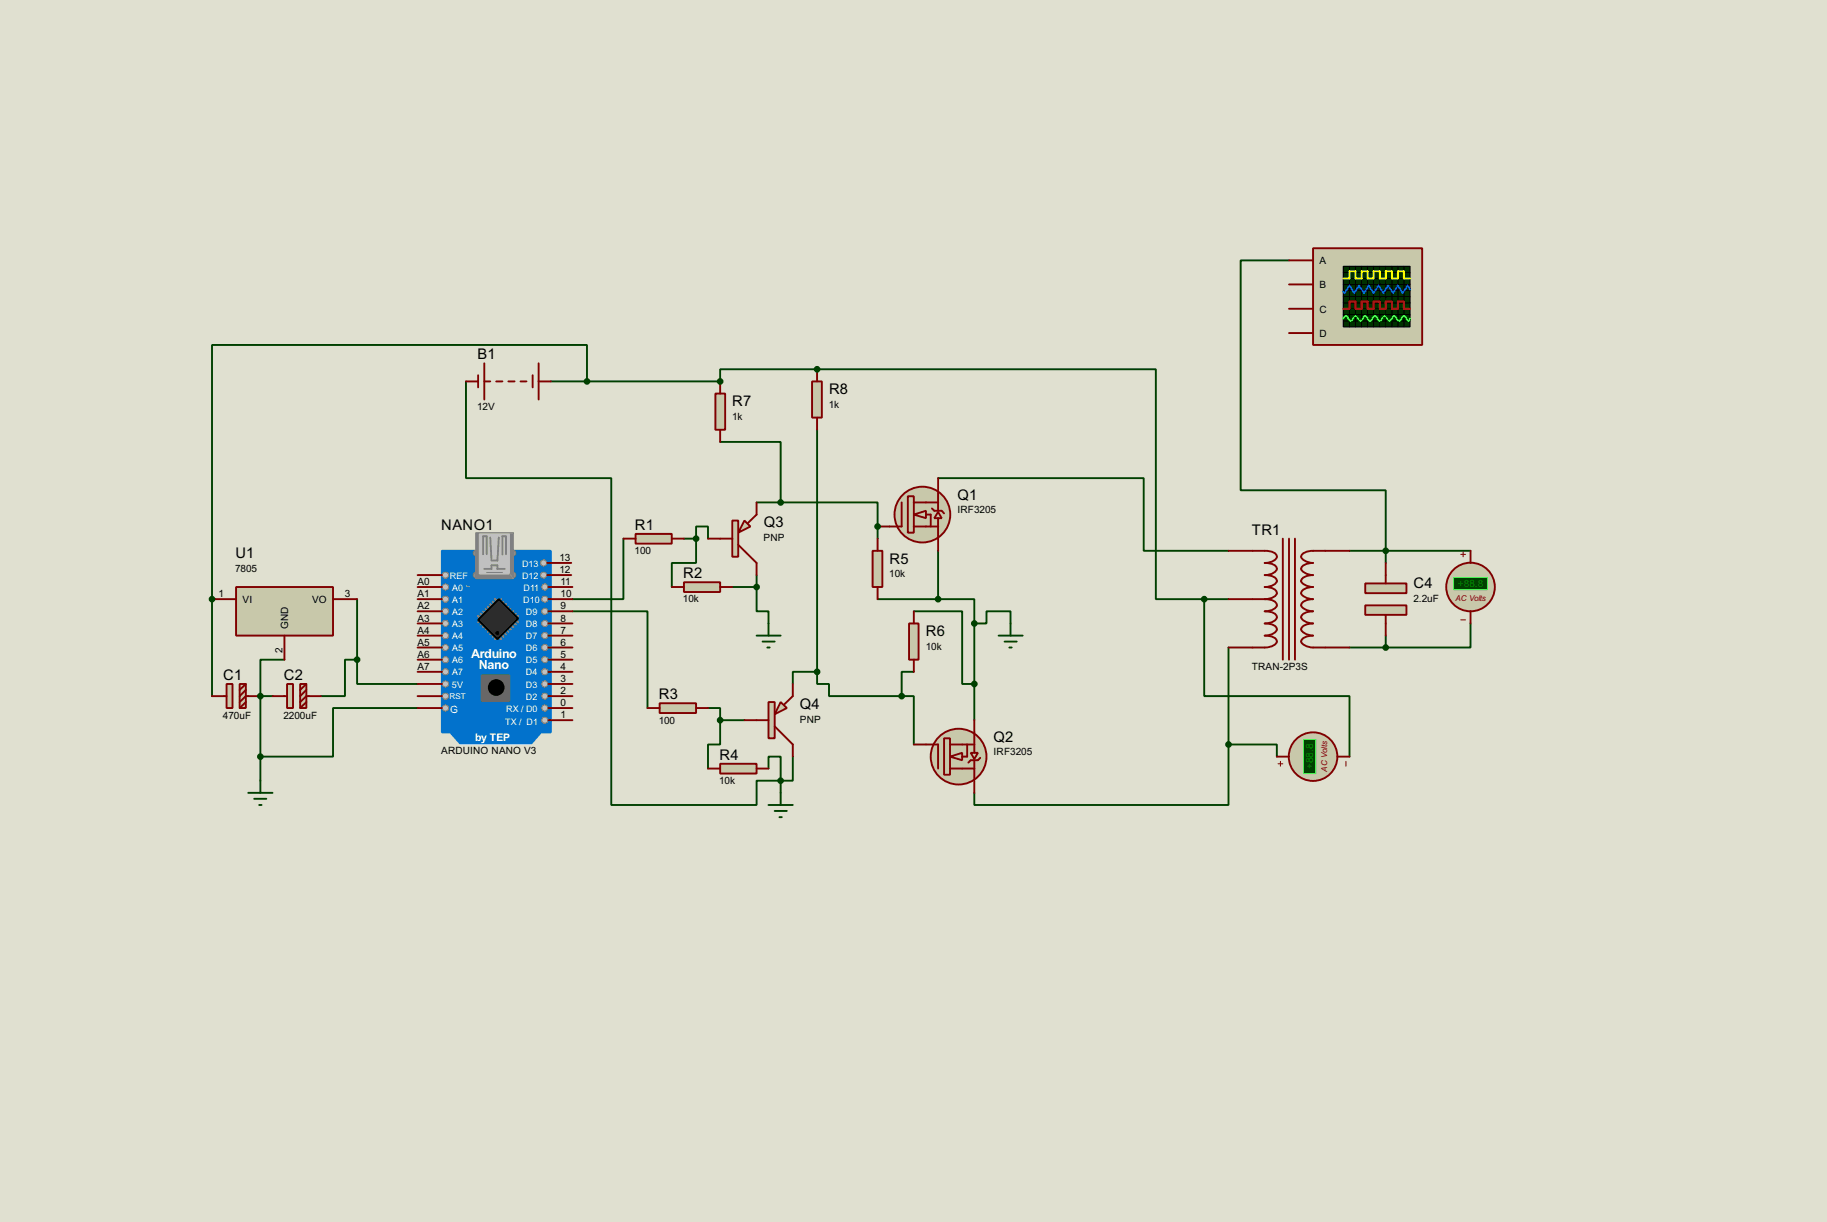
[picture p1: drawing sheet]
<svg xmlns="http://www.w3.org/2000/svg" width="383mm" height="256mm" viewBox="0 0 383 256" stroke-linecap="round" stroke-linejoin="round" font-family="sans-serif">
<path d="M0 0h383.5v256.5h-383.5z" fill="#e0e0d0"/>
<path d="M130.9 113.1v12.7h-10.7M120.2 128.3h15.7v20.3" fill="none" stroke="#004000" stroke-width=".4"/>
<circle cx="184.2" cy="110.5" r=".2" fill="#004000"/>
<path d="M184.2 110.5v2.6M196.9 100.4h43.2v15.2h17.8M196.9 115.6v10.2M184.2 125.8h12.7M191.8 128.3h10.2v15.3h2.5M196.9 125.8h7.6v5.1M204.5 130.9h2.6v-2.6h5v2.6M204.5 130.9v20.3M191.8 141h-2.5v5.1h2.5v10.2" fill="none" stroke="#004000" stroke-width=".4"/>
<circle cx="151.2" cy="80.1" r=".2" fill="#004000"/>
<path d="M171.5 77.5h-20.3v2.6" fill="none" stroke="#004000" stroke-width=".4"/>
<circle cx="171.5" cy="77.5" r=".2" fill="#004000"/>
<g fill="none" stroke="#004000" stroke-width=".4">
<path d="M270.6 54.7h-10.2v48.2h30.5v12.7M171.5 77.5h71.1v48.3h10.2M97.8 80.1v20.3h30.5v68.6h30.5v-5.1h5.1M115.6 80.1h35.6M123.2 80.1v-7.7h-78.7v53.4M151.2 92.8h12.7v12.7M171.5 90.2v50.8M143.6 113.1h2.5M146.1 113.1v5.1h-5.1v5M146.1 113.1v-2.6h2.5v2.6M158.8 105.5h5.1M163.9 105.5h20.3v5"/>
<path d="M283.3 115.6h25.4M75 138.5v5.1h12.7M75 138.5h-2.6v7.6h-5M75 125.8v12.7M153.7 123.2h5.1M158.8 123.2v5.1h2.5v2.6M158.8 120.7v2.5M252.8 125.8v20.3h30.5v12.7M252.8 125.8h5.1M257.9 135.9v20.4M148.6 148.6h2.6v2.6M151.2 151.2v5.1h-2.6v5"/>
<path d="M151.2 151.2h5.1M166.4 158.8v5.1h-2.5M171.5 141v2.6h2.5v2.5h15.3M171.5 141h-5.1v2.6M257.9 156.3v12.7h-53.4v-2.6M257.9 156.3h10.1v2.5M161.3 161.3v-2.5h2.6v5.1M163.9 163.9v2.5"/>
</g>
<circle cx="44.5" cy="125.8" r=".2" fill="#004000"/>
<path d="M44.5 125.8v20.3M59.7 138.5h-5v7.6" fill="none" stroke="#004000" stroke-width=".4"/>
<circle cx="54.7" cy="146.1" r=".2" fill="#004000"/>
<path d="M290.9 115.6v2.6M283.3 135.9h7.6M290.9 133.4v2.5M308.7 130.9v5h-17.8M57.2 146.1h-2.5v17.8M87.7 148.6h-17.8v10.2h-15.2" fill="none" stroke="#004000" stroke-width=".4"/>
<path d="M92.8 115.6h22.8v38.1h-2l-2 2.3h-15l-2.1-2.3h-1.7z" fill-rule="evenodd" fill="#0272cc" stroke="#0272cc" stroke-width=".4"/>
<path d="M101.1 141.8h5.9v5.3h-5.9z" fill="#686767" stroke="#686767" stroke-width=".4"/>
<circle cx="104.1" cy="144.3" r="1.55" fill="#000" stroke="#000" stroke-width=".4"/>
<path d="M97.8 123l.8 .2" fill="none" stroke="#939393" stroke-width=".21"/>
<g fill="#c0c0c0" stroke="#808080" stroke-width=".25">
<circle cx="114.3" cy="123.2" r=".65"/>
<circle cx="114.1" cy="120.7" r=".65"/>
<circle cx="114.3" cy="125.8" r=".65"/>
<circle cx="114.3" cy="128.3" r=".65"/>
<circle cx="114.3" cy="133.4" r=".65"/>
<circle cx="114.3" cy="130.9" r=".65"/>
<circle cx="114.3" cy="135.9" r=".65"/>
<circle cx="114.3" cy="138.5" r=".65"/>
<circle cx="114.3" cy="143.6" r=".65"/>
<circle cx="114.3" cy="141" r=".65"/>
<circle cx="114.3" cy="146.1" r=".65"/>
<circle cx="114.3" cy="148.6" r=".65"/>
<circle cx="114.3" cy="151.2" r=".65"/>
<circle cx="114.1" cy="118.2" r=".65"/>
<circle cx="93.5" cy="120.7" r=".65"/>
<circle cx="93.5" cy="123.2" r=".65"/>
<circle cx="93.5" cy="128.3" r=".65"/>
<circle cx="93.5" cy="125.8" r=".65"/>
<circle cx="93.5" cy="130.9" r=".65"/>
<circle cx="93.5" cy="133.4" r=".65"/>
<circle cx="93.5" cy="138.5" r=".65"/>
<circle cx="93.5" cy="135.9" r=".65"/>
<circle cx="93.5" cy="141" r=".65"/>
</g>
<g fill="none" stroke="#808080" stroke-width=".45">
<path d="M100.4 129.3l.5 .5M100.9 128.8l.5 .5M100.9 130.1l-.5 .5M101.4 128.3l.5 .5M101.4 130.6l-.5 .5M101.9 127.8l.5 .5M101.9 131.1l-.5 .5M102.4 127.3l.5 .5M102.4 131.6l-.5 .5M102.9 126.8l.5 .5M102.9 132.1l-.5 .5M103.4 126.3l.5 .5"/>
<path d="M103.4 132.6l-.5 .6M103.9 125.8l.5 .5M103.9 133.2l-.5 .5M104.4 133.7l-.5 .5M104.7 133.7l.5 .5M105.2 133.2l.5 .5M105.2 125.8l-.5 .5M105.7 132.6l.5 .6M105.7 126.3l-.5 .5M106.2 132.1l.5 .5M106.2 126.8l-.5 .5M106.7 131.6l.5 .5"/>
<path d="M106.7 127.3l-.5 .5M107.2 131.1l.6 .5M107.2 127.8l-.5 .5M107.8 130.6l.5 .5M107.8 128.3l-.6 .5M108.3 130.1l.5 .5M108.3 128.8l-.5 .5M108.8 129.3l-.5 .5"/>
</g>
<path d="M104.7 125.8l4.1 4-4.4 4.4-4-4.1z" fill-rule="evenodd" fill="#2c2c2c" stroke="#000" stroke-width=".4"/>
<circle cx="104.4" cy="132.9" r=".3" fill="#000" stroke="#000" stroke-width=".21"/>
<g fill="#c0c0c0" stroke="#808080" stroke-width=".25">
<circle cx="93.5" cy="143.6" r=".65"/>
<circle cx="93.5" cy="148.6" r=".65"/>
<circle cx="93.5" cy="146.1" r=".65"/>
</g>
<g fill="#939393" stroke="#757575" stroke-width=".21">
<circle cx="99.8" cy="116.1" r=".55"/>
<circle cx="99.8" cy="120.7" r=".55"/>
<circle cx="107.7" cy="116.1" r=".55"/>
<circle cx="107.7" cy="120.7" r=".55"/>
</g>
<path d="M99.9 111.8h7.9v9.7h-7.9z" fill="#808080" stroke="#808080" stroke-width=".21"/>
<path d="M100.6 112.1h6.4v8.4h-6.4z" fill="#c0c0c0" stroke="#c0c0c0" stroke-width=".21"/>
<path d="M107.8 111.8l-.8 .3M107 120.5l.8 1" fill="none" stroke="#939393" stroke-width=".21"/>
<path d="M101.4 116.4v-3.8h.8v3.8M101.7 119.4h1.5v-.7h1.2v.7h1.6M102.9 112.8l.3 4.6M104.7 112.8l-.3 4.9h-1.2M105.5 116.4v-3.8h.7v3.8" fill="none" stroke="#808080" stroke-width=".4"/>
<path d="M102.2 120.2h3.3" fill="none" stroke="#808080" stroke-width=".21"/>
<g fill="none" stroke="#800000" stroke-width=".4">
<path d="M114.9 118.2h5M87.7 138.5h5.1M87.7 135.9h5.1M87.7 133.4h5.1M87.7 130.9h5.1M87.7 128.3h5.1M87.7 125.8h5.1M87.7 123.2h5.1M87.7 120.7h5.1M114.9 120.7h5M115.1 138.5h5.1M115.1 135.9h5.1"/>
<path d="M115.1 133.4h5.1M115.1 130.9h5.1M115.1 128.3h5.1M115.1 125.8h5.1M115.1 123.2h5.1M87.7 148.6h5.1M87.7 146.1h5.1M87.7 143.6h5.1M87.7 141h5.1M115.1 148.6h5.1M115.1 151.2h5.1M115.1 146.1h5.1"/>
<path d="M115.1 143.6h5.1M115.1 141h5.1"/>
</g>
<g fill="#c8c8aa" stroke="#800000" stroke-width=".4">
<path d="M191.8 108l2.6-.8v1.6z"/>
<circle cx="193.6" cy="108" r="5.9"/>
</g>
<path d="M190.6 104.2h1.2v7.6h-1.2z" fill="#c8c8aa" stroke="#800000" stroke-width=".4"/>
<path d="M189.3 105.5v5h-2.6M191.8 110.5h5.1M191.8 105.5h5.1M194.4 108h1v2.5" fill="none" stroke="#800000" stroke-width=".4"/>
<path d="M196.9 107.5l.8 1.3h-1.6z" fill="#c8c8aa" stroke="#800000" stroke-width=".4"/>
<path d="M184.2 110.5h2.5M195.6 106.7l.5 .5h1.6l.5 .6M196.9 100.4v2.5M196.9 103.2v4M196.9 108.8v6.8" fill="none" stroke="#800000" stroke-width=".4"/>
<g fill="#c8c8aa" stroke="#800000" stroke-width=".4">
<path d="M199.4 158.8l2.6-.8v1.6z"/>
<circle cx="201.2" cy="158.8" r="5.9"/>
</g>
<path d="M198.2 155h1.2v7.6h-1.2z" fill="#c8c8aa" stroke="#800000" stroke-width=".4"/>
<path d="M194.4 156.3h2.5v5M199.4 156.3h5.1M203 156.3v2.5h-1M199.4 161.3h5.1" fill="none" stroke="#800000" stroke-width=".4"/>
<path d="M203.8 158h1.5l-.8 1.3z" fill="#c8c8aa" stroke="#800000" stroke-width=".4"/>
<path d="M191.8 156.3h2.6M204.5 151.2v6.8M204.5 159.6v4M205.8 159.1l-.5 .5h-1.5l-.5 .5M204.5 163.9v2.5" fill="none" stroke="#800000" stroke-width=".4"/>
<path d="M133.4 112.1h7.6v2h-7.6z" fill="#c8c8aa" stroke="#800000" stroke-width=".4"/>
<path d="M130.9 113.1h2.5M141 113.1h2.6" fill="none" stroke="#800000" stroke-width=".4"/>
<path d="M143.6 122.2h7.6v2.1h-7.6z" fill="#c8c8aa" stroke="#800000" stroke-width=".4"/>
<path d="M141 123.2h2.6M151.2 123.2h2.5" fill="none" stroke="#800000" stroke-width=".4"/>
<path d="M138.5 147.6h7.6v2.1h-7.6z" fill="#c8c8aa" stroke="#800000" stroke-width=".4"/>
<path d="M135.9 148.6h2.6M146.1 148.6h2.5" fill="none" stroke="#800000" stroke-width=".4"/>
<path d="M151.2 160.3h7.6v2.1h-7.6z" fill="#c8c8aa" stroke="#800000" stroke-width=".4"/>
<path d="M148.6 161.3h2.6M158.8 161.3h2.5" fill="none" stroke="#800000" stroke-width=".4"/>
<path d="M183.2 115.6h2v7.6h-2z" fill="#c8c8aa" stroke="#800000" stroke-width=".4"/>
<path d="M184.2 113.1v2.5M184.2 123.2v2.6" fill="none" stroke="#800000" stroke-width=".4"/>
<path d="M190.8 130.9h2v7.6h-2z" fill="#c8c8aa" stroke="#800000" stroke-width=".4"/>
<path d="M191.8 128.3v2.6M191.8 138.5v2.5" fill="none" stroke="#800000" stroke-width=".4"/>
<path d="M150.2 82.6h2v7.6h-2z" fill="#c8c8aa" stroke="#800000" stroke-width=".4"/>
<path d="M151.2 80.1v2.5M151.2 90.2v2.6" fill="none" stroke="#800000" stroke-width=".4"/>
<path d="M170.5 80.1h2v7.6h-2z" fill="#c8c8aa" stroke="#800000" stroke-width=".4"/>
<g fill="none" stroke="#800000" stroke-width=".4">
<path d="M100.4 78.8v2.5M101.7 76.3v7.6M111.8 78.8v2.5M113.1 76.3v7.6M171.5 77.5v2.6M97.8 80.1h2.6M101.7 80.1h1.2M104.2 80.1h1.3M106.7 80.1h1.3M109.3 80.1h1.2M113.1 80.1h2.5M171.5 87.7v2.5"/>
<path d="M257.9 115.6h7.6a2.91 2.91 0 0 1 2.4 .9 .93 .93 0 0 1-.6 1.2l-1.1 .4-.7 .1a2.91 2.91 0 0 1 2.4 .8 .91 .91 0 0 1-.6 1.2l-1.1 .4-.7 .1a2.91 2.91 0 0 1 2.4 .9 .88 .88 0 0 1-.6 1.2l-1.1 .3-.7 .1a2.87 2.87 0 0 1 2.4 .9 .88 .88 0 0 1-.6 1.2l-1.1 .4-.7 .1M269.3 113.1v25.4M270.6 113.1v25.4M271.8 113.1v25.4M283.3 115.6h-7.7a2.27 2.27 0 0 0-2.5 1.3 2.58 2.58 0 0 0 2.5 1.3 2.27 2.27 0 0 0-2.5 1.2 2.66 2.66 0 0 0 2.5 1.3 2.27 2.27 0 0 0-2.5 1.3 2.65 2.65 0 0 0 2.5 1.2 2.29 2.29 0 0 0-2.5 1.3 2.65 2.65 0 0 0 2.5 1.3 2.24 2.24 0 0 0-2.5 1.3 2.65 2.65 0 0 0 2.5 1.2 2.27 2.27 0 0 0-2.5 1.3 2.58 2.58 0 0 0 2.5 1.3 2.27 2.27 0 0 0-2.5 1.2 2.66 2.66 0 0 0 2.5 1.3 2.27 2.27 0 0 0-2.5 1.3 2.65 2.65 0 0 0 2.5 1.2h7.7M257.9 125.8h7.6M265.5 125.8a2.84 2.84 0 0 1 2.4 .9 .89 .89 0 0 1-.6 1.2l-1.1 .3-.7 .1a2.91 2.91 0 0 1 2.4 .9 .93 .93 0 0 1-.6 1.2l-1.1 .4-.7 .1a2.91 2.91 0 0 1 2.4 .8 .91 .91 0 0 1-.6 1.2l-1.1 .4-.7 .1a2.91 2.91 0 0 1 2.4 .9 .88 .88 0 0 1-.6 1.2l-1.1 .3-.7 .1h-7.6"/>
</g>
<path d="M158.8 133.4h5.1M160.1 134.7h2.5M161.1 135.9h.5M161.3 130.9v2.5M209.6 133.4h5.1M210.9 134.7h2.5M211.9 135.9h.5M212.1 130.9v2.5M161.3 169h5.1M162.6 170.2h2.6M163.6 171.5h.5M163.9 166.4v2.6" fill="none" stroke="#004000" stroke-width=".4"/>
<g fill="#004000" stroke="#004000" stroke-width=".4">
<circle cx="184.2" cy="110.5" r=".5"/>
<circle cx="189.2" cy="146.1" r=".5"/>
<circle cx="196.9" cy="125.8" r=".5"/>
<circle cx="204.5" cy="143.6" r=".5"/>
<circle cx="204.5" cy="130.9" r=".5"/>
<circle cx="151.1" cy="80.1" r=".5"/>
<circle cx="171.5" cy="77.5" r=".5"/>
<circle cx="163.8" cy="163.9" r=".5"/>
</g>
<circle cx="308.6" cy="123.2" r="5.1" fill="#c8c8aa" stroke="#800000" stroke-width=".4"/>
<path d="M306.6 116.4h1M307.1 115.9v1M306.6 130.1h1" fill="none" stroke="#800000" stroke-width=".21"/>
<path d="M305.1 121.2h7.1v2.6h-7.1z" fill="#004000" stroke="#0f0" stroke-width=".21"/>
<path d="M308.7 115.6v2.6M308.7 128.3v2.6" fill="none" stroke="#800000" stroke-width=".4"/>
<path d="M156.3 109.3l1.2 1.2-2.5 1.3z" fill="#c8c8aa" stroke="#800000" stroke-width=".4"/>
<path d="M153.7 109.3h1.3v7.6h-1.3z" fill="#c8c8aa" stroke="#800000" stroke-width=".4"/>
<path d="M148.6 113.1h5.1M155 114.4l3.8 3.8v2.5M158.8 105.5v2.5l-1.8 1.8" fill="none" stroke="#800000" stroke-width=".4"/>
<g fill="#004000" stroke="#004000" stroke-width=".4">
<circle cx="163.8" cy="105.5" r=".5"/>
<circle cx="146.1" cy="113.1" r=".5"/>
<circle cx="158.8" cy="123.2" r=".5"/>
</g>
<path d="M163.9 147.4l1.3 1.2-2.6 1.3z" fill="#c8c8aa" stroke="#800000" stroke-width=".4"/>
<path d="M161.3 147.4h1.3v7.6h-1.3z" fill="#c8c8aa" stroke="#800000" stroke-width=".4"/>
<path d="M156.3 151.2h5M162.6 152.5l3.8 3.8v2.5M166.4 143.6v2.5l-1.8 1.8" fill="none" stroke="#800000" stroke-width=".4"/>
<g fill="#004000" stroke="#004000" stroke-width=".4">
<circle cx="171.5" cy="141" r=".5"/>
<circle cx="151.1" cy="151.2" r=".5"/>
</g>
<path d="M275.6 52.1h22.9v20.3h-22.9z" fill="#c8c8aa" stroke="#800000" stroke-width=".4"/>
<path d="M282 55.9h14v12.7h-14z" fill="#003000" stroke="#000" stroke-width=".25"/>
<g fill="none" stroke="#000" stroke-width=".21">
<path d="M282 59.7h14M282 57.2h14M282 58.5h14M283.3 55.9v12.7M284.5 55.9v12.7M285.8 55.9v12.7M287.1 55.9v12.7M288.3 55.9v12.7M289.6 55.9v12.7M290.9 55.9v12.7M292.2 55.9v12.7M293.4 55.9v12.7"/>
<path d="M294.7 55.9v12.7M282 61h14M282 63.6h14M282 64.8h14M282 66.1h14M282 67.4h14M282 62.3h14"/>
</g>
<path d="M282 58.5h1.3v-1.5h1.2v1.5h1.3v-1.5h1.3v1.5h1.2v-1.5h1.3v1.5h1.3v-1.5h1.3v1.5h1.2v-1.5h1.3v1.5h1.3" fill="none" stroke="#ff0" stroke-width=".4"/>
<path d="M282 64.8h1.3v-1.5h1.2v1.5h1.3v-1.5h1.3v1.5h1.2v-1.5h1.3v1.5h1.3v-1.5h1.3v1.5h1.2v-1.5h1.3v1.5h1.3" fill="none" stroke="#f00" stroke-width=".4"/>
<path d="M296 60.8l-.5-.8-1.1 1.5-1-1.5-1 1.5-1-1.5-1 1.5-1-1.5-1.1 1.5-1-1.5-1 1.5-1-1.5-1 1.5-1-1.5-1.1 1.5-.2-.2" fill="none" stroke="#00f" stroke-width=".4"/>
<path d="M282 66.9l.5-.6 1 1.1 1-1.1 .5 .6a.54 .54 0 0 0 .8 .3l.5-.8 .3-.1 1 1.1 1-1.1 1 1.1 1-1.1 .3 .1 .5 .8a.6 .6 0 0 0 .8-.5l.5-.4 .4 .4a.58 .58 0 0 0 .6 .7 .58 .58 0 0 0 .5-.7l.5-.4 1 1.1 .3-.5" fill="none" stroke="#0f0" stroke-width=".4"/>
<path d="M270.6 54.7h5M270.6 59.7h5M270.6 64.8h5M270.6 69.9h5" fill="none" stroke="#800000" stroke-width=".4"/>
<circle cx="290.8" cy="115.6" r=".5" fill="#004000" stroke="#004000" stroke-width=".4"/>
<circle cx="275.6" cy="158.8" r="5.1" fill="#c8c8aa" stroke="#800000" stroke-width=".4"/>
<path d="M268.8 159.8v1M282.5 159.8v1M268.3 160.3h1" fill="none" stroke="#800000" stroke-width=".21"/>
<path d="M273.6 155.2h2.6v7.2h-2.6z" fill="#004000" stroke="#0f0" stroke-width=".21"/>
<path d="M268 158.8h2.6M280.7 158.8h2.6" fill="none" stroke="#800000" stroke-width=".4"/>
<g fill="#004000" stroke="#004000" stroke-width=".4">
<circle cx="252.7" cy="125.8" r=".5"/>
<circle cx="257.8" cy="156.3" r=".5"/>
</g>
<path d="M49.6 123.2h20.3v10.2h-20.3z" fill="#c8c8aa" stroke="#800000" stroke-width=".4"/>
<path d="M44.5 125.8h5.1M59.7 133.4v5.1M69.9 125.8h5.1" fill="none" stroke="#800000" stroke-width=".4"/>
<circle cx="123.2" cy="80.1" r=".5" fill="#004000" stroke="#004000" stroke-width=".4"/>
<g fill="#c8c8aa" stroke="#800000" stroke-width=".4">
<path d="M47.6 143.6h1.2v5h-1.2z"/>
<path d="M50.3 143.6h1.3v5h-1.3z"/>
</g>
<path d="M44.5 146.1h3.1M51.6 143.6l-1.3 1.2M51.6 144.8l-1.3 1.3M51.6 147.4l-1.3 1.2M54.7 146.1h-3.1l-1.3 1.3" fill="none" stroke="#800000" stroke-width=".4"/>
<g fill="#c8c8aa" stroke="#800000" stroke-width=".4">
<path d="M60.3 143.6h1.2v5h-1.2z"/>
<path d="M63 143.6h1.3v5h-1.3z"/>
</g>
<path d="M57.2 146.1h3.1M64.3 143.6l-1.3 1.2M64.3 144.8l-1.3 1.3M64.3 147.4l-1.3 1.2M67.4 146.1h-3.1l-1.3 1.3" fill="none" stroke="#800000" stroke-width=".4"/>
<g fill="#004000" stroke="#004000" stroke-width=".4">
<circle cx="74.9" cy="138.5" r=".5"/>
<circle cx="44.5" cy="125.8" r=".5"/>
<circle cx="54.6" cy="146.1" r=".5"/>
<circle cx="54.6" cy="158.8" r=".5"/>
</g>
<path d="M52.1 166.4h5.1M53.4 167.7h2.5M54.4 169h.5M54.7 163.9v2.5" fill="none" stroke="#004000" stroke-width=".4"/>
<g fill="#c8c8aa" stroke="#800000" stroke-width=".4">
<path d="M286.6 122.5h8.6v2h-8.6z"/>
<path d="M286.6 127.1h8.6v2h-8.6z"/>
</g>
<path d="M290.9 118.2v4.3M290.9 129.1v4.3" fill="none" stroke="#800000" stroke-width=".4"/>
<circle cx="290.8" cy="135.9" r=".5" fill="#004000" stroke="#004000" stroke-width=".4"/>
<g font-size="3.5">
<text x="100.2" y="75.5">B1</text>
<text x="174" y="82.8">R8</text>
<text x="153.7" y="85.3">R7</text>
<text x="201" y="104.9">Q1</text>
<text x="92.6" y="111.2">NANO1</text>
<text x="133.3" y="111.3">R1</text>
<text x="160.3" y="110.7">Q3</text>
<text x="262.8" y="112.3">TR1</text>
<text x="49.4" y="117.1">U1</text>
<text x="186.7" y="118.3">R5</text>
<text x="143.4" y="121.4">R2</text>
<text x="296.7" y="123.4">C4</text>
<text x="194.4" y="133.6">R6</text>
<text x="46.9" y="142.8">C1</text>
<text x="59.6" y="142.8">C2</text>
<text x="138.3" y="146.8">R3</text>
<text x="167.9" y="148.8">Q4</text>
<text x="208.6" y="155.7">Q2</text>
<text x="151" y="159.5">R4</text>
</g>
<g font-size="3" fill="#fff">
<text x="98.9" y="138.2">Arduino</text>
<text x="100.5" y="140.5">Nano</text>
</g>
<text font-size="2.5" fill="#fff" x="99.7" y="155.5">by TEP</text>
<g font-size="2.4">
<text x="276.9" y="55.4">A</text>
<text x="276.9" y="60.5">B</text>
<text x="276.9" y="65.6">C</text>
<text x="276.9" y="70.7">D</text>
<text x="100.2" y="86.1">12V</text>
<text x="153.7" y="88.2">1k</text>
<text x="174" y="85.7">1k</text>
<text x="200.9" y="107.8">IRF3205</text>
<text x="160.3" y="113.6">PNP</text>
<text x="49.4" y="120">7805</text>
<text x="117.4" y="117.8">13</text>
<text x="133.2" y="116.3">100</text>
<text x="45.9" y="125.4">1</text>
<text x="72.4" y="125.4">3</text>
<text x="87.6" y="125.4">A1</text>
<text x="87.6" y="122.8">A0</text>
<text x="117.4" y="120.3">12</text>
<text x="117.7" y="125.4">10</text>
<text x="117.7" y="122.8">11</text>
<text x="186.7" y="121.2">10k</text>
<text x="50.9" y="126.6">VI</text>
<text x="65.5" y="126.6">VO</text>
<text x="87.6" y="130.5">A3</text>
<text x="87.6" y="127.9">A2</text>
<text x="117.7" y="130.5">8</text>
<text x="117.7" y="127.9">9</text>
<text x="143.4" y="126.5">10k</text>
<text x="296.7" y="126.3">2.2uF</text>
<text x="59.3" y="137.1" transform="rotate(-90 59.3 137.1)">2</text>
<text x="60.5" y="132.1" transform="rotate(-90 60.5 132.1)">GND</text>
<text x="87.6" y="135.5">A5</text>
<text x="87.6" y="133">A4</text>
<text x="117.7" y="135.5">6</text>
<text x="117.7" y="133">7</text>
<text x="194.3" y="136.5">10k</text>
<text x="87.6" y="138.1">A6</text>
<text x="87.6" y="140.6">A7</text>
<text x="117.7" y="143.2">3</text>
<text x="117.7" y="140.6">4</text>
<text x="117.7" y="138.1">5</text>
<text x="262.7" y="140.7">TRAN-2P3S</text>
<text x="117.7" y="148.2">0</text>
<text x="117.7" y="145.7">2</text>
<text x="46.8" y="150.8">470uF</text>
<text x="59.5" y="150.8">2200uF</text>
<text x="117.7" y="150.8">1</text>
<text x="138.3" y="151.9">100</text>
<text x="167.9" y="151.7">PNP</text>
<text x="92.6" y="158.2">ARDUINO NANO V3</text>
<text x="208.5" y="158.6">IRF3205</text>
<text x="151" y="164.6">10k</text>
</g>
<g font-size="2.4" fill="#008000">
<text x="306" y="123.3">+88.8</text>
<text x="275.7" y="161.5" transform="rotate(-90 275.7 161.5)">+88.8</text>
</g>
<text font-size="2.4" fill="#fff" x="94.5" y="149.7">G</text>
<g font-size="2.1" fill="#fff">
<text x="109.6" y="118.9">D13</text>
<text x="94.4" y="121.5">REF</text>
<text x="94.9" y="124">A0</text>
<text x="109.6" y="121.5">D12</text>
<text x="109.9" y="124">D11</text>
<text x="94.9" y="131.6">A3</text>
<text x="94.9" y="129.1">A2</text>
<text x="94.9" y="126.5">A1</text>
<text x="109.8" y="126.5">D10</text>
<text x="110.4" y="129.1">D9</text>
<text x="110.4" y="131.6">D8</text>
<text x="94.9" y="136.7">A5</text>
<text x="94.9" y="134.2">A4</text>
<text x="110.4" y="134.2">D7</text>
<text x="110.4" y="136.7">D6</text>
<text x="94.9" y="141.8">A7</text>
<text x="94.9" y="139.2">A6</text>
<text x="110.4" y="139.2">D5</text>
<text x="110.4" y="141.8">D4</text>
<text x="94.9" y="144.3">5V</text>
<text x="106.2" y="149.4">RX / D0</text>
<text x="110.4" y="144.3">D3</text>
<text x="110.4" y="146.9">D2</text>
<text x="106" y="152.2">TX / D1</text>
</g>
<g font-size="1.9" fill="#800000">
<text x="305.5" y="126.2">AC Volts</text>
<text x="278.6" y="162" transform="rotate(-90 278.6 162)">AC Volts</text>
</g>
<text font-size="1.9" fill="#fff" x="94.3" y="146.8">RST</text>
</svg>
